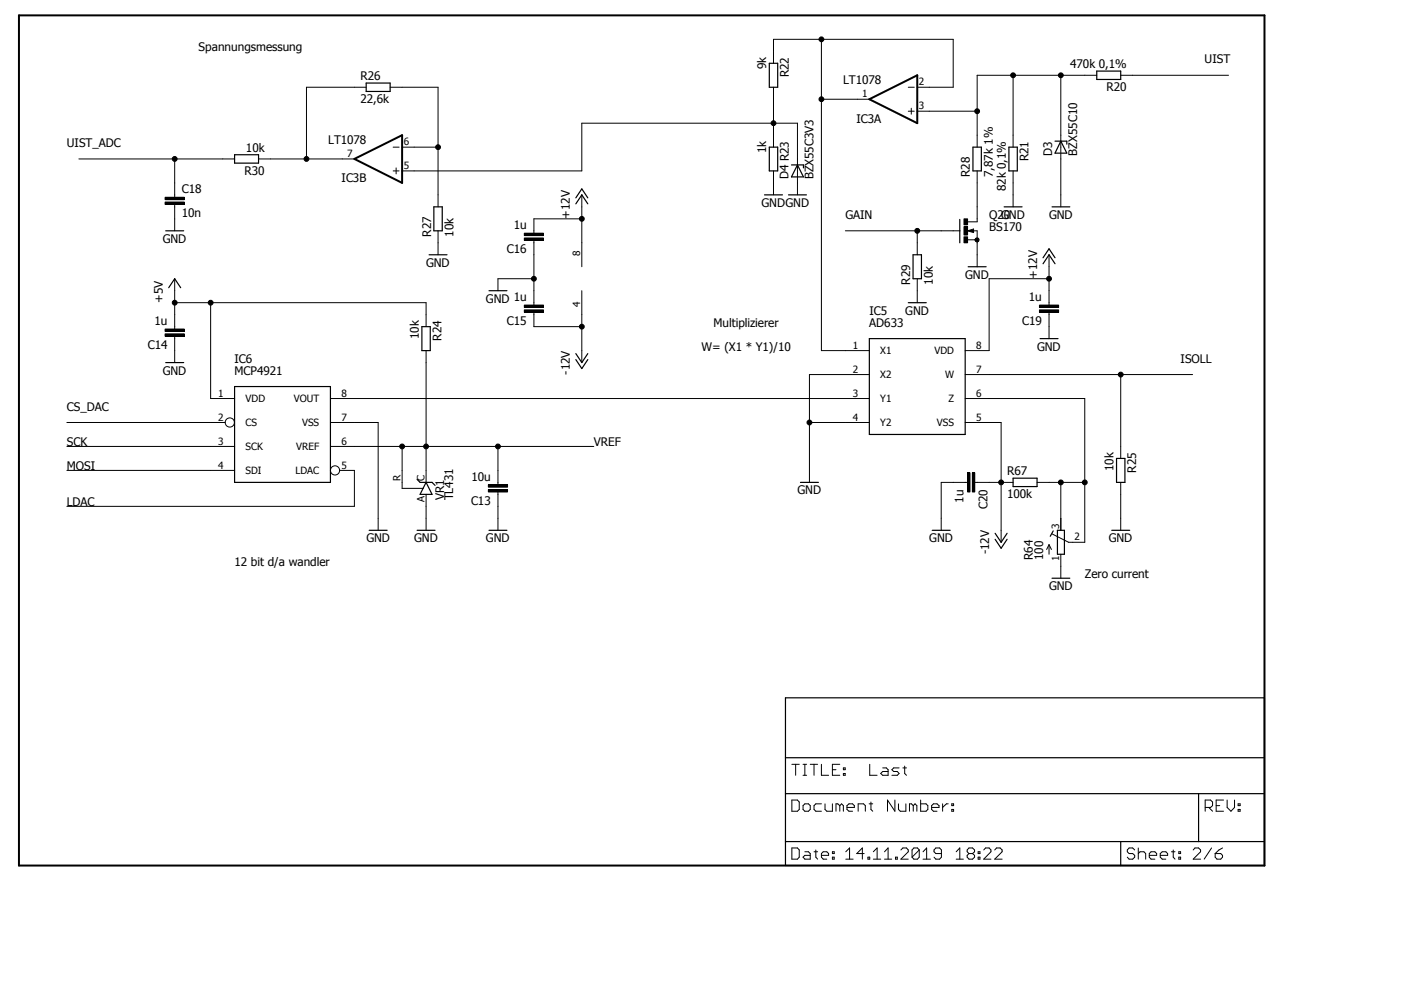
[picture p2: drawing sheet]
<svg xmlns="http://www.w3.org/2000/svg" width="297mm" height="210mm" viewBox="0 0 297 210" stroke-linecap="round" stroke-linejoin="round" font-family="sans-serif">
<path d="M3.5 3l264.9 181.1M268.4 3l-264.9 181.1" fill="none" stroke="#fff" stroke-width=".21"/>
<path d="M4 3.3h264.1v180.2h-264.1zM75.1 33.7l10.2-5v10.1zM184.3 21l10.2-5v10.1z" fill="none" stroke="#000" stroke-width=".42"/>
<g fill="none" stroke="#000" stroke-width=".25">
<path d="M77.6 17.6h5.1v1.8h-5.1zM163.1 13.4h1.8v5.1h-1.8zM232.5 15.1h5.1v1.7h-5.1zM49.7 32.8h5.1v1.8h-5.1zM163.1 31.2h1.8v5h-1.8zM167.8 35h2.5v.6M169.1 35l1.2 2.5h-2.5zM206.3 31.2h1.8v5h-1.8zM213.9 31.2h1.8v5h-1.8zM223.7 29.9h2.5v.7M224.9 29.9l1.3 2.6h-2.5zM35.1 48.9h3.8"/>
<path d="M91 54h3.8M92 43.9h1.8v5h-1.8zM122.1 43.2l1.3-1.9 1.2 1.9M122.1 42l1.3-2 1.2 2M162.1 41.3h3.8M167.2 41.3h3.8M193.6 54h1.8v5.1h-1.8zM203.5 46.5v5M205.3 56.6h3.8M212.9 43.9h3.8M221.1 55.9l1.3-1.9 1.3 1.9M221.1 54.7l1.3-2 1.3 2"/>
<path d="M223.1 43.9h3.7M35.1 76.9h3.8M35.8 61l1.2-1.9 1.3 1.9M89.4 69.3h1.8v5h-1.8zM103.7 61.6h3.8M122.1 75l1.3 1.9 1.2-1.9M122.1 76.2l1.3 1.9 1.2-1.9M184.3 71.8h20.3v20.3h-20.3zM192.6 64.2h3.8M220.5 71.8h3.8M49.7 82h20.4v20.3h-20.4zM236.7 97.2h1.8v5.1h-1.8z"/>
<path d="M78.3 112.4h3.8M88.4 101.6l.7 .7h2.5l.6 .6M88.4 112.4h3.8M90.3 102.3l1.3 2.5h-2.5zM103.7 112.4h3.8M169.7 102.3h3.8M197.7 112.4h3.8M211 113.1l1.3 1.9 1.2-1.9M211 114.3l1.3 1.9 1.2-1.9M214.8 101.4h5.1v1.8h-5.1zM223.3 112.6l-.6 1.1M224.2 112.4h1.5v5.1h-1.5z"/>
<path d="M235.7 112.4h3.8M223.1 122.6h3.7M166.5 148h101.6v35.5h-101.6zM166.5 168.3h101.6M166.5 178.4h101.6M166.5 160.7h101.6M237.6 178.4v5.1M254.1 168.3v10.1"/>
</g>
<g fill="none" stroke="#000" stroke-width=".21">
<path d="M77.6 18.5h-12.6v15.2M82.7 18.5h10.2v25.4M164 13.4v-5.1h38.1v10.2h-7.6M164 18.5v12.7M174.2 8.3v66h10.1M192.6 18.5h1.2M214.8 16v15.2M224.9 16v27.9M232.5 16h-25.3v15.2M237.6 16h22.9M16.7 33.7h33M37 33.7v8.1"/>
<path d="M54.8 33.7h20.3M83.4 36.2h1.2M83.4 31.2h1.2M84 35.6v1.3M85.3 36.2h38.1v-10.1h45.7v15.2M85.3 31.2h7.6M164 36.2v5.1M174.2 21h10.1M192.6 23.6h1.2M193.2 22.9v1.3M194.5 23.6h12.7M207.2 36.2v10.8h-2.1"/>
<path d="M214.8 36.2v7.7M35 42.8h4.1v.5h-4.1zM35 41.8h4.1v.5h-4.1zM37 43.3v5.6M37 59.1v10.7M92.9 48.9v5.1M111.2 49.4h4v.6h-4zM111.2 50.5h4v.5h-4zM113.2 59.1h-7.6v2.5M113.2 51v13.7M123.4 41.3v15.3M123.4 46.4h-10.2v3"/>
<path d="M179.2 48.9h24.3M194.5 48.9v5.1M194.5 59.1v5.1M204.4 50.2h.7v1.3h-.7zM204.4 46.4h.7v1.3h-.7zM204.4 48h.7v1.8h-.7zM205.1 48.9h2.1v7.7M205.1 48.9l1.3-.3v.7zM205.1 50.8h2.1M206.8 50.5l.4-.1 .3 .1 .1 .3-.1 .4-.3 .1-.4-.1-.1-.4h.5h-.5zM222.4 59.1h-12.7v15.2h-5.1M222.4 54v10.7"/>
<path d="M35 69.8h4.1v.5h-4.1zM35 70.8h4.1v.5h-4.1zM37 64.2h53.3v5.1M37 71.3v5.6M44.7 64.2v20.3h5M90.3 74.3v28M111.2 64.7h4v.5h-4zM111.2 65.7h4v.5h-4zM113.2 66.2v3.1h10.2M123.4 61.6v15.3M184.3 79.4h-12.7v22.9M204.6 79.4h48.3"/>
<path d="M220.4 64.7h4v.5h-4zM220.4 65.7h4v.5h-4zM222.4 66.2v5.6M237.6 79.4v17.8M14.2 89.6h33.5M14.2 94.7h35.5M14.2 99.7h35.5M70.1 84.5h114.2M70.1 89.6h10.1v22.8M70.1 94.7h55.8M72 99.7h3.1v7.7h-60.9M85.3 94.7v8.8h4.4"/>
<path d="M105.6 94.7v8.1M171.6 89.6h12.7M204.6 84.5h25.4v30.5h-3.4l-3.5-1.8M204.6 89.6h7.7v25.4M90.3 104.8v7.6M103.5 102.8h4.1v.5h-4.1zM103.5 103.8h4.1v.5h-4.1zM105.6 104.3v8.1M205.1 100.2h.6v4.1h-.6zM205.1 102.3h-5.5v10.1M206.2 100.2h.5v4.1h-.5zM206.7 102.3h8.1"/>
<path d="M219.9 102.3h10.1M222.4 115.5v2M222.4 115.5l-.5 1M222.4 115.5l.5 1M224.9 102.3v10.1M224.9 117.5v5.1M237.6 102.3v10.1M167.9 169.6h1.2l.4 .5v1.5l-.4 .4h-1.2zM167.9 179.8h1.2l.4 .4v1.5l-.4 .5h-1.2zM167.9 162.1h1.6M168.7 162.1v2.3M170.3 170.8l.3-.4h.8l.4 .4v.8l-.4 .4h-.8l-.3-.4z"/>
<path d="M170.3 162.1h.7M170.3 164.4h.7M170.6 162.1v2.3M171.8 162.1h1.6M172.6 162.1v2.3M174.2 162.1v2.3h1.5M174.2 170.4h-1.2l-.4 .4v.8l.4 .4h1.2M174.9 170.4v1.2l.4 .4h1.2v-1.6M176.5 163.2h.7M178.1 162.1h-1.6v2.3h1.6M178.1 170.8l-.5-.4h-.4v1.6M178.1 170.8l.3-.4 .4 .4v1.2"/>
<path d="M178.1 170.8v1.2M178.8 164h.4v.4h-.4zM178.8 162.8h.4v.4h-.4zM179.6 171.2h1.5v-.4l-.3-.4h-.8l-.4 .4v.8l.4 .4h.8M181.9 172v-1.6h1.2l.4 .4v1.2M184.3 170.4h.7M184.4 162.1v2.3h1.6M184.7 170.1v1.5l.3 .4M187.2 162.8h.7l.4 .4v1.2h-1.1l-.5-.4 .5-.4h1.1M189.7 169.6v2.4l-1.5-2.4v2.4M190.5 170.4v1.2l.4 .4h1.2v-1.6M190.6 162.8h-1.1l-.4 .4 .4 .4h.7l.4 .4-.4 .4h-1.1"/>
<path d="M191.4 162.8h.8M191.8 162.4v1.6l.4 .4M193.6 170.8l-.4-.4h-.4v1.6M193.6 170.8v1.2M193.6 170.8l.4-.4 .4 .4v1.2M195.2 169.6v2.4h1.1l.4-.4v-.8l-.4-.4h-1.1M197.5 171.2h1.6v-.4l-.4-.4h-.8l-.4 .4v.8l.4 .4h.8M199.9 170.4v1.6M201 170.4h-.3l-.8 .8M201.8 171.6h.4v.4h-.4zM201.8 170.4h.4v.4h-.4zM241.3 179.8v2.4"/>
<path d="M255.5 171.2h1.2l.4-.4v-.7l-.4-.5h-1.2v2.4M256.3 171.2l.8 .8M256.9 179.8l-1.6 2.4M257.8 170.8h.8M259.2 179.8l-.8 .4-.8 .8M259.4 169.6h-1.6v2.4h1.6M260.2 169.6v1.6l.8 .8 .7-.8v-1.6M262.5 171.6h.4v.4h-.4zM262.5 170.4h.4v.4h-.4zM170.6 180.6h.8l.4 .4v1.2h-1.2l-.3-.5 .3-.3h1.2M172.6 180.6h.8M173 180.2v1.5l.4 .5"/>
<path d="M174.2 181.4h1.5v-.4l-.4-.4h-.8l-.3 .4v.7l.3 .5h.8M176.5 181.7h.4v.5h-.4zM176.5 180.6h.4v.4h-.4zM179.3 182.2h1.6M179.3 180.6l.8-.8v2.4M183.2 181h-1.6l1.2-1.2v2.4M184 181.7h.4v.5h-.4zM185.2 182.2h1.5M185.2 180.6l.8-.8v2.4M187.5 182.2h1.6M187.5 180.6l.8-.8v2.4M189.9 181.7h.3v.5h-.3z"/>
<path d="M191 180.2l.4-.4h.8l.4 .4v.4l-1.6 1.6h1.6M194.9 180.2v1.5l-.4 .5h-.7l-.4-.5M194.9 180.2l-.4-.4h-.7l-.4 .4v1.5M194.9 180.2l-1.5 1.5M195.7 182.2h1.6M195.7 180.6l.8-.8v2.4M199.6 181h-1.2l-.4-.4v-.4l.4-.4h.8l.4 .4v1.5l-.4 .5h-.8l-.4-.5M202.7 182.2h1.6M202.7 180.6l.8-.8v2.4M205.4 181l-.3 .4v.3l.3 .5h.8l.4-.5v-.3l-.4-.4M205.4 181l-.3-.4v-.4l.3-.4h.8l.4 .4v.4l-.4 .4M205.4 181h.8"/>
<path d="M207.4 181.7h.4v.5h-.4zM207.4 180.6h.4v.4h-.4zM208.6 180.2l.4-.4h.7l.4 .4v.4l-1.5 1.6h1.5M210.9 180.2l.4-.4h.7l.5 .4v.4l-1.6 1.6h1.6M240.6 180.2l-.4-.4h-.8l-.4 .4v.4l.4 .4h.8l.4 .4v.3l-.4 .5h-.8l-.4-.5M241.3 181l.4-.4h.8l.4 .4v1.2M243.7 181.4h1.5v-.4l-.3-.4h-.9l-.3 .4v.7l.3 .5h.9M246 181.4h1.6v-.4l-.4-.4h-.8l-.4 .4v.7l.4 .5h.8M248.4 180.6h.7M248.7 180.2v1.5l.4 .5M249.9 181.7h.4v.5h-.4zM249.9 180.6h.4v.4h-.4z"/>
<path d="M253 180.2l.4-.4h.7l.4 .4v.4l-1.5 1.6h1.5M257.6 181h1.2l.4 .4v.3l-.4 .5h-.8l-.4-.5z"/>
<circle cx="174.2" cy="8.3" r=".51"/>
<circle cx="214.8" cy="16" r=".51"/>
<circle cx="224.9" cy="16" r=".51"/>
<circle cx="37" cy="33.7" r=".51"/>
<circle cx="65" cy="33.7" r=".51"/>
<circle cx="92.9" cy="31.2" r=".51"/>
<circle cx="164" cy="26.1" r=".51"/>
<circle cx="174.2" cy="21" r=".51"/>
<circle cx="207.2" cy="23.6" r=".51"/>
<circle cx="113.2" cy="59.1" r=".51"/>
<circle cx="123.4" cy="46.4" r=".51"/>
<circle cx="194.5" cy="48.9" r=".51"/>
<circle cx="222.4" cy="59.1" r=".51"/>
<circle cx="37" cy="64.2" r=".51"/>
<circle cx="44.7" cy="64.2" r=".51"/>
<circle cx="123.4" cy="69.3" r=".51"/>
<circle cx="237.6" cy="79.4" r=".51"/>
<circle cx="48.7" cy="89.6" r=".98"/>
<circle cx="71" cy="99.7" r=".98"/>
<circle cx="85.3" cy="94.7" r=".51"/>
<circle cx="90.3" cy="94.7" r=".51"/>
<circle cx="105.6" cy="94.7" r=".51"/>
<circle cx="171.6" cy="89.6" r=".51"/>
<circle cx="212.3" cy="102.3" r=".51"/>
<circle cx="224.9" cy="102.3" r=".51"/>
<circle cx="230" cy="102.3" r=".51"/>
</g>
<g fill="#000">
<path d="M35 42.8h4.1v.5h-4.1z" fill-rule="evenodd"/>
<path d="M35 41.8h4.1v.5h-4.1z" fill-rule="evenodd"/>
<path d="M111.2 49.4h4v.6h-4z" fill-rule="evenodd"/>
<path d="M111.2 50.5h4v.5h-4z" fill-rule="evenodd"/>
<path d="M204.4 50.2h.7v1.3h-.7z" fill-rule="evenodd"/>
<path d="M204.4 46.4h.7v1.3h-.7z" fill-rule="evenodd"/>
<path d="M204.4 48h.7v1.8h-.7z" fill-rule="evenodd"/>
<path d="M206.8 50.5l.4-.1 .3 .1 .1 .3-.1 .4-.3 .1-.4-.1-.1-.4h.5h-.5z" fill-rule="evenodd"/>
<path d="M35 69.8h4.1v.5h-4.1z" fill-rule="evenodd"/>
<path d="M35 70.8h4.1v.5h-4.1z" fill-rule="evenodd"/>
<path d="M111.2 64.7h4v.5h-4z" fill-rule="evenodd"/>
<path d="M111.2 65.7h4v.5h-4z" fill-rule="evenodd"/>
<path d="M220.4 64.7h4v.5h-4z" fill-rule="evenodd"/>
<path d="M220.4 65.7h4v.5h-4z" fill-rule="evenodd"/>
<path d="M103.5 102.8h4.1v.5h-4.1z" fill-rule="evenodd"/>
<path d="M103.5 103.8h4.1v.5h-4.1z" fill-rule="evenodd"/>
<path d="M205.1 100.2h.6v4.1h-.6z" fill-rule="evenodd"/>
<path d="M206.2 100.2h.5v4.1h-.5z" fill-rule="evenodd"/>
<circle cx="174.2" cy="8.3" r=".51"/>
<circle cx="214.8" cy="16" r=".51"/>
<circle cx="224.9" cy="16" r=".51"/>
<circle cx="37" cy="33.7" r=".51"/>
<circle cx="65" cy="33.7" r=".51"/>
<circle cx="92.9" cy="31.2" r=".51"/>
<circle cx="164" cy="26.1" r=".51"/>
<circle cx="174.2" cy="21" r=".51"/>
<circle cx="207.2" cy="23.6" r=".51"/>
<circle cx="113.2" cy="59.1" r=".51"/>
<circle cx="123.4" cy="46.4" r=".51"/>
<circle cx="194.5" cy="48.9" r=".51"/>
<circle cx="222.4" cy="59.1" r=".51"/>
<circle cx="37" cy="64.2" r=".51"/>
<circle cx="44.7" cy="64.2" r=".51"/>
<circle cx="123.4" cy="69.3" r=".51"/>
<circle cx="237.6" cy="79.4" r=".51"/>
<circle cx="85.3" cy="94.7" r=".51"/>
<circle cx="90.3" cy="94.7" r=".51"/>
<circle cx="105.6" cy="94.7" r=".51"/>
<circle cx="171.6" cy="89.6" r=".51"/>
<circle cx="212.3" cy="102.3" r=".51"/>
<circle cx="224.9" cy="102.3" r=".51"/>
<circle cx="230" cy="102.3" r=".51"/>
</g>
<path d="M206.3 48.8l-.5 .1 .5 .2" fill="none" stroke="#000" stroke-width=".34"/>
<g font-size="2.5">
<text x="42.1" y="10.9">Spannungsmessung</text>
<text x="76.4" y="17">R26</text>
<text x="162.5" y="14.7" transform="rotate(-90 162.5 14.7)">9k</text>
<text x="167.3" y="16.4" transform="rotate(-90 167.3 16.4)">R22</text>
<text x="178.8" y="17.7">LT1078</text>
<text x="226.9" y="14.4">470k 0,1%</text>
<text x="255.4" y="13.4">UIST</text>
<text x="76.4" y="21.8">22,6k</text>
<text x="234.6" y="19.2">R20</text>
<text x="181.6" y="26">IC3A</text>
<text x="14.2" y="31.2">UIST_ADC</text>
<text x="52.2" y="32.2">10k</text>
<text x="69.6" y="30.4">LT1078</text>
<text x="162.5" y="32.5" transform="rotate(-90 162.5 32.5)">1k</text>
<text x="218.1" y="34.2" transform="rotate(-90 218.1 34.2)">R21</text>
<text x="223.1" y="33" transform="rotate(-90 223.1 33)">D3</text>
<text x="228.4" y="33" transform="rotate(-90 228.4 33)">BZX55C10</text>
<text x="38.6" y="40.9">C18</text>
<text x="51.8" y="37">R30</text>
<text x="72.4" y="38.7">IC3B</text>
<text x="167.2" y="38" transform="rotate(-90 167.2 38)">D4 R23</text>
<text x="172.5" y="38" transform="rotate(-90 172.5 38)">BZX55C3V3</text>
<text x="205.7" y="37.5" transform="rotate(-90 205.7 37.5)">R28</text>
<text x="210.5" y="37.5" transform="rotate(-90 210.5 37.5)">7,87k 1%</text>
<text x="213.3" y="40.6" transform="rotate(-90 213.3 40.6)">82k 0,1%</text>
<text x="38.6" y="46">10n</text>
<text x="120.8" y="46.4" transform="rotate(-90 120.8 46.4)">+12V</text>
<text x="161.5" y="43.9">GNDGND</text>
<text x="179.2" y="46.4">GAIN</text>
<text x="209.7" y="46.4">Q20</text>
<text x="212.3" y="46.4">GND</text>
<text x="222.4" y="46.4">GND</text>
<text x="34.5" y="51.5">GND</text>
<text x="91.4" y="50.2" transform="rotate(-90 91.4 50.2)">R27</text>
<text x="96.2" y="50.2" transform="rotate(-90 96.2 50.2)">10k</text>
<text x="107.5" y="53.6">C16</text>
<text x="108.9" y="48.6">1u</text>
<text x="209.7" y="48.9">BS170</text>
<text x="90.3" y="56.6">GND</text>
<text x="204.6" y="59.1">GND</text>
<text x="219.9" y="59.1" transform="rotate(-90 219.9 59.1)">+12V</text>
<text x="34.5" y="64.2" transform="rotate(-90 34.5 64.2)">+5V</text>
<text x="103" y="64.2">GND 1u</text>
<text x="193" y="60.4" transform="rotate(-90 193 60.4)">R29</text>
<text x="197.8" y="60.4" transform="rotate(-90 197.8 60.4)">10k</text>
<text x="218.1" y="63.8">1u</text>
<text x="32.8" y="68.9">1u</text>
<text x="88.8" y="71.9" transform="rotate(-90 88.8 71.9)">10k</text>
<text x="107.5" y="68.9">C15</text>
<text x="151.3" y="69.3">Multiplizierer</text>
<text x="184.3" y="69.3">AD633</text>
<text x="184.3" y="66.7">IC5</text>
<text x="191.9" y="66.7">GND</text>
<text x="216.7" y="68.9">C19</text>
<text x="31.3" y="74">C14</text>
<text x="49.7" y="76.9">IC6</text>
<text x="93.6" y="72.3" transform="rotate(-90 93.6 72.3)">R24</text>
<text x="148.8" y="74.3">W= (X1 * Y1)/10</text>
<text x="219.9" y="74.3">GND</text>
<text x="250.3" y="76.9">ISOLL</text>
<text x="34.5" y="79.4">GND</text>
<text x="49.7" y="79.4">MCP4921</text>
<text x="120.8" y="79.4" transform="rotate(-90 120.8 79.4)">-12V</text>
<text x="14.2" y="87">CS_DAC</text>
<text x="14.2" y="94.7">SCK</text>
<text x="125.9" y="94.7">VREF</text>
<text x="14.2" y="99.7">MOSI</text>
<text x="99.9" y="101.9">10u</text>
<text x="213.5" y="100.8">R67</text>
<text x="236.1" y="99.9" transform="rotate(-90 236.1 99.9)">10k</text>
<text x="240.9" y="100.2" transform="rotate(-90 240.9 100.2)">R25</text>
<text x="14.2" y="107.4">LDAC</text>
<text x="94.1" y="106.1" transform="rotate(-90 94.1 106.1)">VR1</text>
<text x="96.1" y="106.1" transform="rotate(-90 96.1 106.1)">TL431</text>
<text x="99.9" y="107">C13</text>
<text x="169.1" y="104.8">GND</text>
<text x="204.3" y="106.6" transform="rotate(-90 204.3 106.6)">1u</text>
<text x="209.3" y="108" transform="rotate(-90 209.3 108)">C20</text>
<text x="213.5" y="105.6">100k</text>
<text x="77.7" y="115">GND</text>
<text x="87.8" y="115">GND</text>
<text x="103" y="115">GND</text>
<text x="197" y="115">GND</text>
<text x="209.7" y="117.5" transform="rotate(-90 209.7 117.5)">-12V</text>
<text x="219" y="118.8" transform="rotate(-90 219 118.8)">R64</text>
<text x="221.1" y="118.8" transform="rotate(-90 221.1 118.8)">100</text>
<text x="235.1" y="115">GND</text>
<text x="49.7" y="120.1">12 bit d/a wandler</text>
<text x="222.4" y="125.1">GND</text>
<text x="230" y="122.6">Zero current</text>
</g>
<g font-size="2.1">
<text x="182.8" y="20.7">1</text>
<text x="194.8" y="18.1">2</text>
<text x="194.8" y="23.2">3</text>
<text x="73.6" y="33.4">7</text>
<text x="85.6" y="30.8">6</text>
<text x="85.6" y="35.9">5</text>
<text x="123" y="54.2" transform="rotate(-90 123 54.2)">8</text>
<text x="123" y="65.1" transform="rotate(-90 123 65.1)">4</text>
<text x="180.8" y="74">1</text>
<text x="186.6" y="75.1">X1</text>
<text x="198.1" y="75.1">VDD</text>
<text x="207" y="74">8</text>
<text x="180.8" y="79.1">2</text>
<text x="186.6" y="80.2">X2</text>
<text x="200.4" y="80.2">W</text>
<text x="207" y="79.1">7</text>
<text x="46.3" y="84.2">1</text>
<text x="46.3" y="89.2">2</text>
<text x="52.1" y="85.3">VDD</text>
<text x="62.3" y="85.3">VOUT</text>
<text x="72.4" y="89.2">7</text>
<text x="72.4" y="84.2">8</text>
<text x="180.8" y="84.2">3</text>
<text x="180.8" y="89.2">4</text>
<text x="186.6" y="85.3">Y1</text>
<text x="201.1" y="85.3">Z</text>
<text x="207" y="89.2">5</text>
<text x="207" y="84.2">6</text>
<text x="46.3" y="94.3">3</text>
<text x="52.1" y="90.3">CS</text>
<text x="52.1" y="95.4">SCK</text>
<text x="62.8" y="95.4">VREF</text>
<text x="64" y="90.3">VSS</text>
<text x="72.4" y="94.3">6</text>
<text x="186.6" y="90.3">Y2</text>
<text x="198.6" y="90.3">VSS</text>
<text x="46.3" y="99.4">4</text>
<text x="52.1" y="100.5">SDI</text>
<text x="62.7" y="100.5">LDAC</text>
<text x="72.4" y="99.4">5</text>
<text x="84.9" y="101.9" transform="rotate(-90 84.9 101.9)">R</text>
<text x="90" y="101.9" transform="rotate(-90 90 101.9)">C</text>
<text x="90" y="106.4" transform="rotate(-90 90 106.4)">A</text>
<text x="224.6" y="112.1" transform="rotate(-90 224.6 112.1)">3</text>
<text x="224.6" y="119" transform="rotate(-90 224.6 119)">1</text>
<text x="227.8" y="114.6">2</text>
</g>
</svg>
